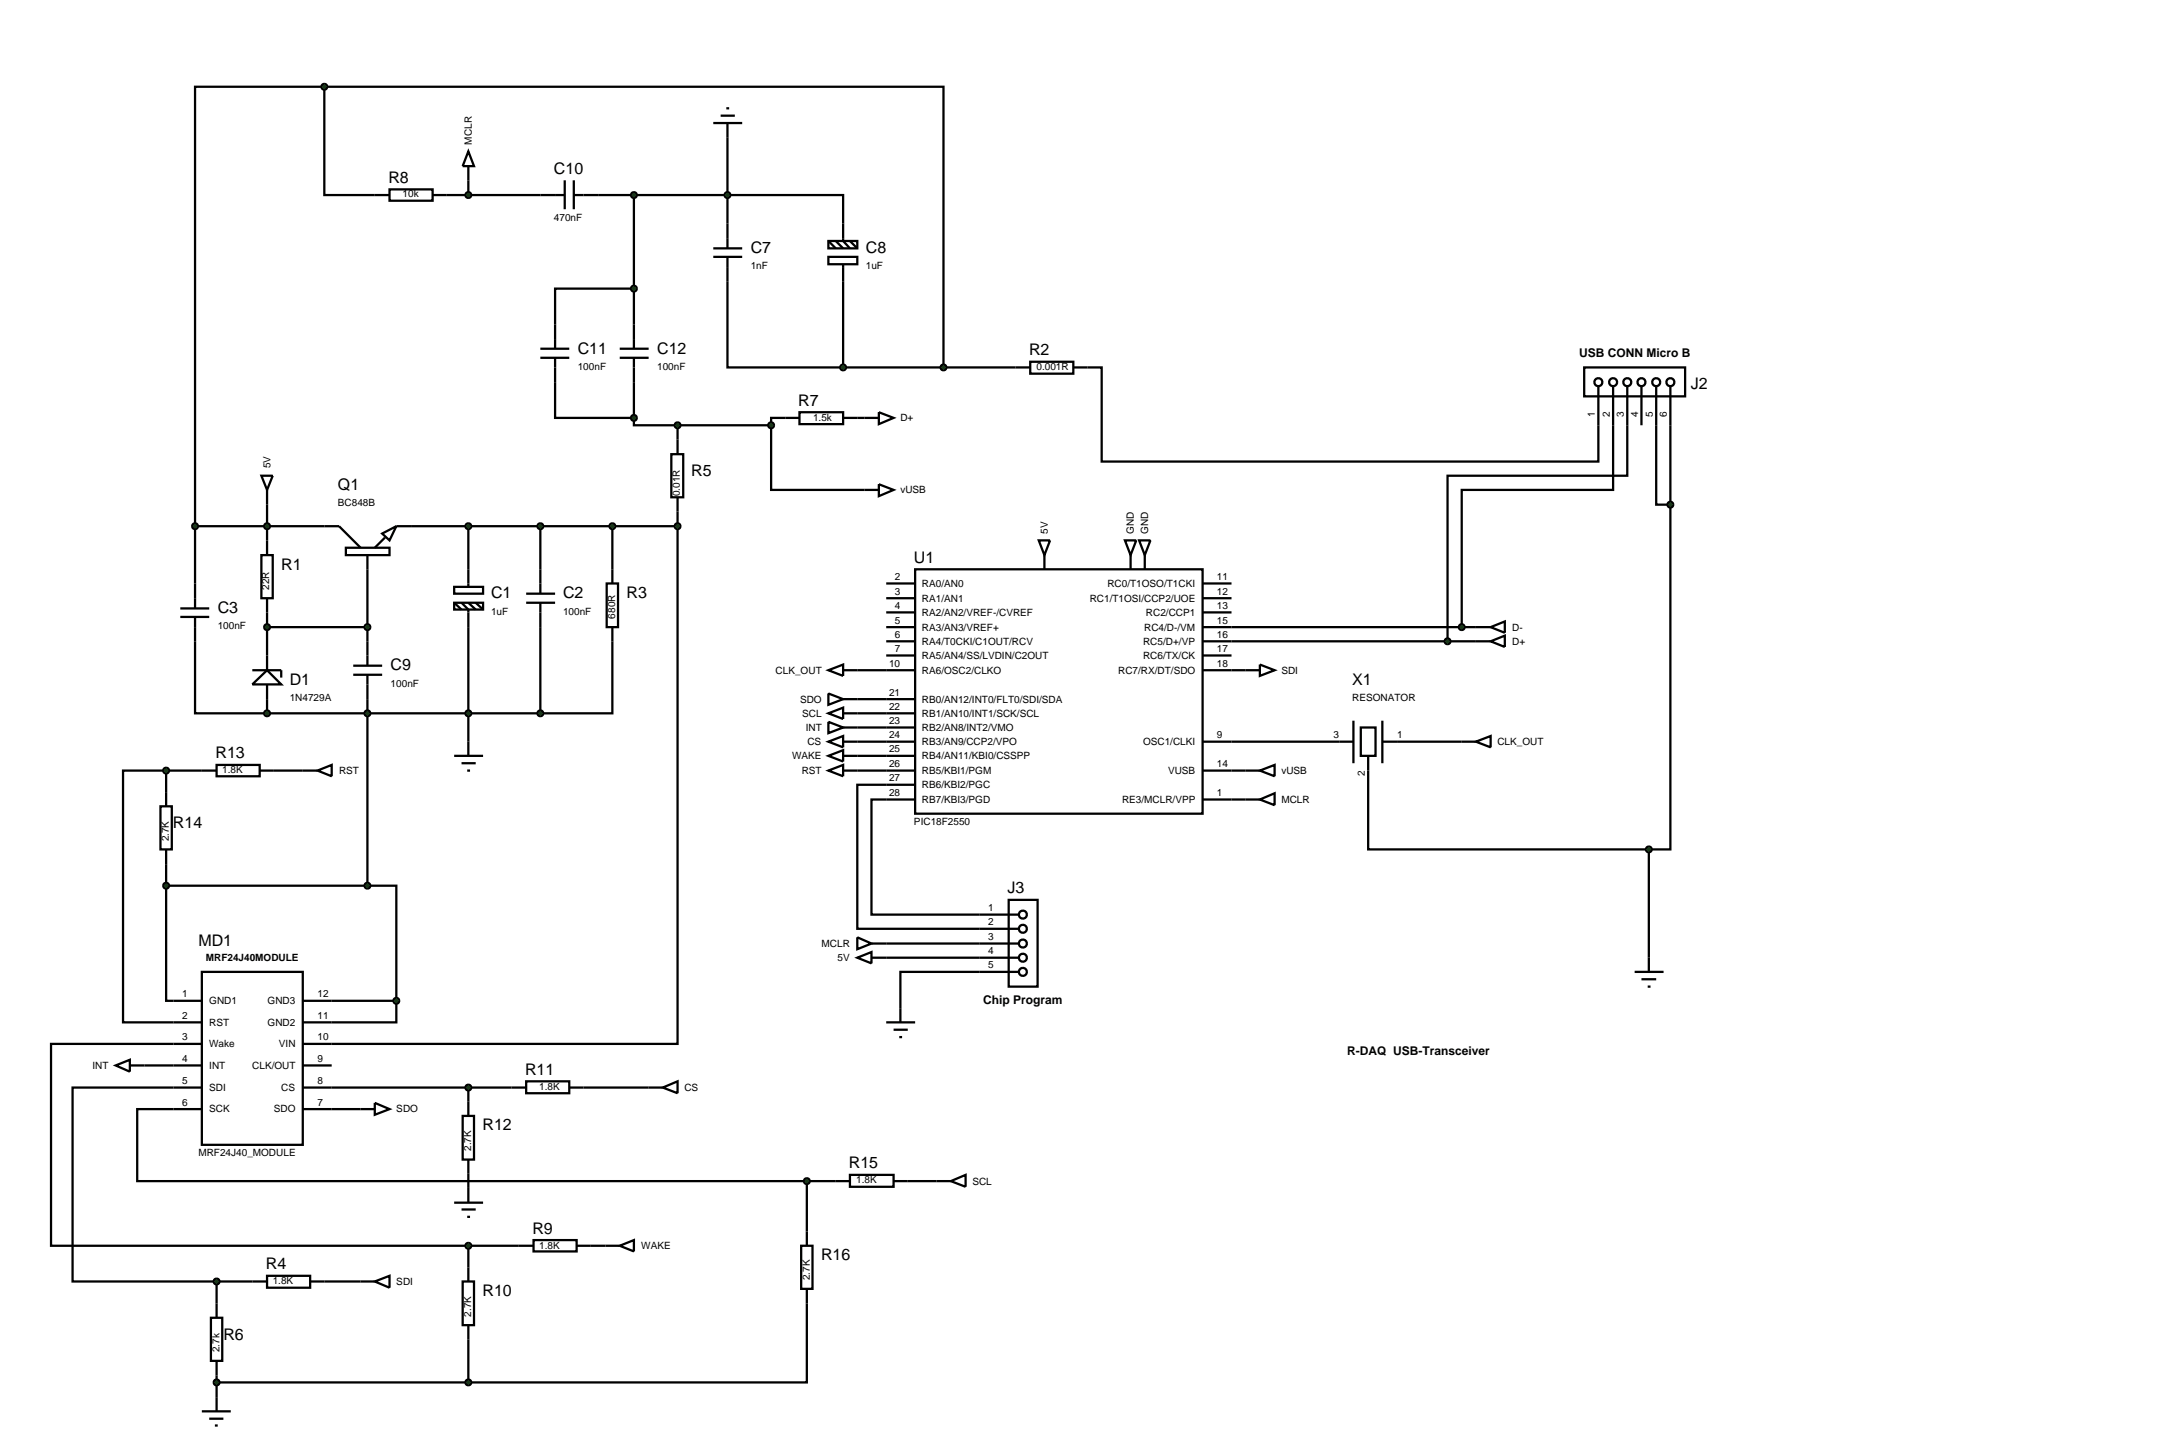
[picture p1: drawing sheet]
<svg xmlns="http://www.w3.org/2000/svg" width="384mm" height="257mm" viewBox="0 0 384 257" stroke-linecap="round" stroke-linejoin="round" font-family="sans-serif">
<g fill="none" stroke="#000" stroke-width=".4">
<path d="M57.2 15.3h109.2v49.5M57.2 15.3v19.1h8.9M57.2 15.3h-22.8v77.5M78.8 34.4h16.5M82.6 31.8v2.6M105.5 34.4h43.2v5M111.8 34.4v22.8M128.3 24.2v15.2M111.8 50.9h-13.9v6.3M128.3 49.6v15.2h20.4M148.7 49.6v15.2M97.9 67.4v6.3h13.9"/>
<path d="M111.8 73.7v1.3h7.7M111.8 67.4v6.3M119.5 75v2.5M119.5 75h16.5M136 75v11.4h16.5M138.5 73.7h-2.5v1.3M148.7 64.8h30.4M151.2 73.7h1.3M191.8 64.8h2.5v16.6h87.6v-6.4M284.5 75v11.4h-26.7v24.2M287 75v8.9h-31.7v29.2M292.1 75v14h2.5"/>
<path d="M294.6 75v14M34.4 92.8h22.8M34.4 92.8v10.1M47.1 89v6.3M72.5 92.8h47M82.6 92.8v7.6M95.3 92.8v7.6M108 92.8v7.6M119.5 92.8v91.3h-66.1M119.5 90.2v2.6M294.6 89v60.8h-3.8M34.4 113.1v12.7h12.7"/>
<path d="M47.1 108v7.6M47.1 110.6h17.7M64.8 100.4v12.7M82.6 110.6v20.2M95.3 110.6v15.2M108 113.1v12.7h-12.7M151.2 118.2h10.2M156.3 110.6h5.1M156.3 113.1h5.1M156.3 102.9h5.1M156.3 105.5h5.1M156.3 108h5.1"/>
<path d="M156.3 115.6h5.1M161.4 100.4h50.7v43.1h-50.7zM212.1 110.6h48.2M212.1 118.2h7.6M212.1 113.1h48.2M212.1 102.9h5.1M212.1 105.5h5.1M212.1 108h5.1M212.1 115.6h5.1M29.3 135.9h-7.6v44.4h13.9M29.3 135.9h6.3M29.3 135.9v3.8"/>
<path d="M47.1 123.3v2.5M47.1 125.8h48.2M48.3 135.9h5.1M64.8 123.3v32.9M151.2 125.8h10.2M151.2 128.3h10.2M151.2 133.3h10.2M151.2 135.9h10.2M151.2 130.8h10.2M151.2 123.3h10.2M161.4 138.4h-10.2v25.4h21.6M212.1 135.9h7.6"/>
<path d="M212.1 130.8h24.1M241.3 135.9v13.9h49.5M246.4 130.8h11.4M29.3 156.2v20.3h6.3M29.3 156.2h35.5M29.3 152.4v3.8M64.8 156.2h5.1v20.3M161.4 141h-7.7v20.3h19.1M212.1 141h7.6M290.8 149.8v21.6M35.6 171.4h17.8v30.5h-17.8zM53.4 176.5h16.5"/>
<path d="M69.9 176.5v3.8h-16.5M156.3 166.4h16.5M156.3 168.9h16.5M172.8 171.4h-14v6.4M288.3 171.4h5.1M289.5 172.7h2.6M290.6 174h.5M25.5 187.9h10.1M35.6 191.8h-22.8v34.2h25.4M35.6 184.1h-26.6v35.6h73.6M35.6 195.6h-11.4v12.7h118.1M53.4 187.9h5.1"/>
<path d="M53.4 195.6h10.2M53.4 191.8h36.8M82.6 191.8v2.5M102.9 191.8h11.5M82.6 207v2.5M82.6 219.7v3.8M82.6 219.7h8.9M104.2 219.7h2.6M142.3 208.3v8.9M142.3 208.3h5.1M160.1 208.3h5.1M38.2 226h6.3"/>
<path d="M38.2 226v3.9M57.2 226h6.4M82.6 236.2v7.6M142.3 229.9v13.9h-59.7M38.2 242.6v3.8M38.2 243.8h44.4"/>
</g>
<path d="M69.5 176.2l.4-.2-.5 .5zM69.9 176l.4 .2 .1 .3zM69.9 177l.5-.5-.2 .4zM69.4 176.5l.5 .5-.3-.1z" fill="#004000" stroke="#000" stroke-width=".4"/>
<path d="M69.4 176.5l.5-.5 .5 .5-.5 .5z" fill="#004000"/>
<g fill="none" stroke="#000" stroke-width=".4">
<path d="M46.1 97.9h2v7.6h-2zM47.1 95.3v2.6M57.2 92.8h2.6l3.8 3.8M61 96.6h7.7v1.3h-7.7zM64.8 97.9v2.5M67.4 94.1l2.5-1.3-1.2 2.5zM67.9 94.8l-1.8 1.8M69.9 92.8h2.6M44.5 118.2h5.1v1.3M47.1 105.5v2.5M47.1 115.6v2.6M80.1 103.5h5.1v1.2h-5.1z"/>
<path d="M80.1 106.3h5.1v1.2h-5.1zM80.1 106.3l1.3 1.2M81.4 106.3l1.2 1.2v3.1M82.6 100.4v3.1M82.6 106.3l1.3 1.2M83.9 106.3l1.3 1.2M44.5 120.7l2.6-2.5 2.5 2.5zM47.1 120.7v2.6M80.1 133.3h5.1M81.4 134.6h2.5M82.4 135.9h.5M82.6 130.8v2.5"/>
</g>
<path d="M82.2 125.5l.4-.2-.5 .5zM82.6 125.3l.4 .2 .1 .3zM83.1 125.8l-.1 .3-.4 .2zM82.1 125.8l.5 .5-.4-.2z" fill="#004000" stroke="#000" stroke-width=".4"/>
<path d="M82.1 125.8l.5-.5 .5 .5-.5 .5z" fill="#004000"/>
<path d="M92.8 106.3h5.1M92.8 104.7h5.1M95.3 100.4v4.3M95.3 106.3v4.3" fill="none" stroke="#000" stroke-width=".4"/>
<path d="M82.2 92.5l.4-.2-.5 .5zM82.6 92.3l.4 .2 .1 .3zM82.6 93.3l.5-.5-.1 .3zM82.1 92.8l.5 .5-.3-.1z" fill="#004000" stroke="#000" stroke-width=".4"/>
<path d="M82.1 92.8l.5-.5 .5 .5-.5 .5z" fill="#004000"/>
<path d="M31.8 108.8h5.1M31.8 107.3h5.1M34.4 102.9v4.4M34.4 108.8v4.3" fill="none" stroke="#000" stroke-width=".4"/>
<g fill="#004000" stroke="#000" stroke-width=".4">
<path d="M46.7 92.5l.4-.2-.5 .5zM47.1 92.3l.4 .2 .1 .3zM47.1 93.3l.5-.5-.1 .3zM46.6 92.8l.5 .5-.3-.1z"/>
<path d="M34 92.5l.4-.2-.5 .5zM34.4 92.3l.4 .2 .1 .3zM34.4 93.3l.5-.5-.1 .3zM33.9 92.8l.5 .5-.3-.1z"/>
<path d="M46.7 125.5l.4-.2-.5 .5zM47.1 125.3l.4 .2 .1 .3zM47.6 125.8l-.1 .3-.4 .2zM46.6 125.8l.5 .5-.4-.2z"/>
</g>
<g fill="#004000">
<path d="M46.6 92.8l.5-.5 .5 .5-.5 .5z"/>
<path d="M33.9 92.8l.5-.5 .5 .5-.5 .5z"/>
<path d="M46.6 125.8l.5-.5 .5 .5-.5 .5z"/>
</g>
<g fill="none" stroke="#000" stroke-width=".4">
<path d="M128.1 19.1h.5M125.8 21.7h5.1M127.1 20.4h2.5M128.3 21.7v2.5M128.3 39.4v4.4M148.7 39.4v3.1l1.2 1.3M125.8 43.8h5.1M125.8 45.3h5.1M128.3 45.3v4.3M146.1 45.3h5.1v1.3h-5.1zM146.1 42.5h5.1v1.3h-5.1zM146.1 42.5l1.3 1.3"/>
<path d="M147.4 42.5l1.3 1.3M148.7 46.6v3M149.9 42.5l1.3 1.3M179.1 64.8h2.6M181.7 63.8h7.6v2.1h-7.6zM189.3 64.8h2.5"/>
</g>
<path d="M128 34l.3-.1-.5 .5zM128.3 33.9l.4 .2 .1 .3zM128.3 34.9l.5-.5-.2 .4zM127.8 34.4l.5 .5-.3-.1z" fill="#004000" stroke="#000" stroke-width=".4"/>
<path d="M128.3 33.9l.5 .5-.5 .5-.5-.5z" fill="#004000"/>
<path d="M107 102.9h2v7.7h-2zM108 100.4v2.5M108 110.6v2.5" fill="none" stroke="#000" stroke-width=".4"/>
<g fill="#004000" stroke="#000" stroke-width=".4">
<path d="M94.9 92.5l.4-.2-.5 .5zM95.3 92.3l.4 .2 .1 .3zM95.3 93.3l.5-.5-.1 .3zM94.8 92.8l.5 .5-.3-.1z"/>
<path d="M94.9 125.5l.4-.2-.5 .5zM95.3 125.3l.4 .2 .1 .3zM95.8 125.8l-.1 .3-.4 .2zM94.8 125.8l.5 .5-.4-.2z"/>
</g>
<g fill="#004000">
<path d="M94.8 92.8l.5-.5 .5 .5-.5 .5z"/>
<path d="M94.8 125.8l.5-.5 .5 .5-.5 .5z"/>
</g>
<path d="M62.3 119h5.1M62.3 117.4h5.1M64.8 113.1v4.3M64.8 119v4.3" fill="none" stroke="#000" stroke-width=".4"/>
<g fill="#004000" stroke="#000" stroke-width=".4">
<path d="M64.4 125.5l.4-.2-.5 .5zM64.8 125.3l.4 .2 .1 .3zM65.3 125.8l-.1 .3-.4 .2zM64.3 125.8l.5 .5-.4-.2z"/>
<path d="M46.7 110.3l.4-.2-.5 .5zM47.1 110.1l.4 .2 .1 .3zM47.1 111.1l.5-.5-.1 .3zM46.6 110.6l.5 .5-.3-.1z"/>
<path d="M64.5 110.2l.3-.1-.5 .5zM64.8 110.1l.4 .2 .1 .3zM64.8 111.1l.5-.5-.1 .3zM64.3 110.6l.5 .5-.4-.2z"/>
<path d="M64.5 155.8l.3-.1-.5 .5zM64.8 155.7l.4 .2 .1 .3zM64.8 156.7l.5-.5-.1 .3zM64.3 156.2l.5 .5-.4-.2z"/>
</g>
<g fill="#004000">
<path d="M64.3 125.8l.5-.5 .5 .5-.5 .5z"/>
<path d="M46.6 110.6l.5-.5 .5 .5-.5 .5z"/>
<path d="M64.8 110.1l.5 .5-.5 .5-.5-.5z"/>
<path d="M64.8 155.7l.5 .5-.5 .5-.5-.5z"/>
</g>
<path d="M146.1 127.3l2.6 1-2.6 1zM146.1 133.3l2.6-1v2zM146.1 135.9l2.6-1v2zM148.7 128.3h2.5M148.7 133.3h2.5M148.7 135.9h2.5M20.4 187.9l2.5-1v2.1zM22.9 187.9h2.6M114.4 191.8h2.5M116.9 191.8l2.6-1.1v2.1zM63.6 226h2.5M66.1 226l2.6-1v2.1z" fill="none" stroke="#000" stroke-width=".4"/>
<path d="M107.6 92.5l.4-.2-.5 .5zM108 92.3l.4 .2 .1 .3zM108.5 92.8l-.1 .3-.4 .2zM107.5 92.8l.5 .5-.3-.1z" fill="#004000" stroke="#000" stroke-width=".4"/>
<path d="M107.5 92.8l.5-.5 .5 .5-.5 .5z" fill="#004000"/>
<g fill="none" stroke="#000" stroke-width=".4">
<path d="M66.1 34.4h2.6M68.7 33.4h7.6v2h-7.6zM76.3 34.4h2.5M82.6 26.7l1 2.6h-2zM82.6 29.3v2.5M95.3 34.4h4.3M99.6 31.8v5.1M101.2 34.4h4.3M101.2 31.8v5.1M138.5 73.7h2.5M141 72.7h7.7v2.1h-7.7zM148.7 73.7h2.5"/>
<path d="M152.5 73.7h2.5M155 72.7l2.6 1-2.6 1.1zM152.5 86.4h2.5M155 85.4l2.6 1-2.6 1.1zM146.1 118.2l2.6-1v2zM148.7 118.2h2.5M219.7 118.2h2.5M222.2 117.2l2.6 1-2.6 1zM260.3 113.1h2.6M262.9 113.1l2.5-1v2zM146.1 130.8l2.6-1v2zM148.7 130.8h2.5"/>
<path d="M236.2 130.8h2.5M238.7 127.1v7.5M240 128.3h2.6v5h-2.6zM241.3 133.3v2.6M243.8 130.8h2.6M243.8 127.1v7.5M257.8 130.8h2.5M260.3 130.8l2.6-1v2zM219.7 141h2.5M222.2 141l2.6-1.1v2.1zM63.6 195.6h2.5M66.1 194.5l2.6 1.1-2.6 1z"/>
</g>
<path d="M254.9 112.8l.4-.2-.5 .5zM255.3 112.6l.4 .2 .1 .3zM255.8 113.1l-.1 .3-.4 .2zM254.8 113.1l.5 .5-.4-.2z" fill="#004000" stroke="#000" stroke-width=".4"/>
<path d="M254.8 113.1l.5-.5 .5 .5-.5 .5z" fill="#004000"/>
<path d="M119.5 77.5v2.6M118.4 80.1h2.1v7.6h-2.1zM119.5 87.7v2.5" fill="none" stroke="#000" stroke-width=".4"/>
<path d="M119.1 92.5l.4-.2-.5 .5zM119.5 92.3l.3 .1 .2 .4zM119.5 93.3l.5-.5-.2 .4zM119 92.8l.5 .5-.4-.2z" fill="#004000" stroke="#000" stroke-width=".4"/>
<path d="M119 92.8l.5-.5 .5 .5-.5 .5z" fill="#004000"/>
<path d="M97.9 57.2v4.3M111.8 57.2v4.3M95.3 63.1h5.1M95.3 61.5h5.1M97.9 63.1v4.3M109.3 63.1h5.1M109.3 61.5h5.1M111.8 63.1v4.3" fill="none" stroke="#000" stroke-width=".4"/>
<g fill="#004000" stroke="#000" stroke-width=".4">
<path d="M111.5 50.5l.3-.1-.5 .5zM111.8 50.4l.3 .1 .2 .4zM111.8 51.4l.5-.5-.2 .4zM111.3 50.9l.5 .5-.4-.2z"/>
<path d="M111.5 34l.3-.1-.5 .5zM111.8 33.9l.3 .1 .2 .4zM111.8 34.9l.5-.5-.2 .4zM111.3 34.4l.5 .5-.3-.1z"/>
<path d="M82.3 34l.3-.1-.5 .5zM82.6 33.9l.4 .2 .1 .3zM82.6 34.9l.5-.5-.2 .4zM82.1 34.4l.5 .5-.3-.1z"/>
<path d="M119.2 74.6l.3-.1-.5 .5zM119.5 74.5l.3 .1 .2 .4zM120 75l-.2 .4-.3 .1zM119 75l.5 .5-.4-.2z"/>
<path d="M111.5 73.3l.3-.1-.5 .5zM111.8 73.2l.3 .1 .2 .4zM111.8 74.2l.5-.5-.2 .4zM111.3 73.7l.5 .5-.4-.2z"/>
</g>
<g fill="#004000">
<path d="M111.8 50.4l.5 .5-.5 .5-.5-.5z"/>
<path d="M111.8 33.9l.5 .5-.5 .5-.5-.5z"/>
<path d="M82.6 33.9l.5 .5-.5 .5-.5-.5z"/>
<path d="M119.5 74.5l.5 .5-.5 .5-.5-.5z"/>
<path d="M111.8 73.2l.5 .5-.5 .5-.5-.5z"/>
</g>
<path d="M219.7 135.9h2.5M222.2 135.9l2.6-1v2z" fill="none" stroke="#000" stroke-width=".4"/>
<g fill="#004000" stroke="#000" stroke-width=".4">
<path d="M135.6 74.7l.4-.2-.5 .5zM136 74.5l.3 .1 .2 .4zM136.5 75l-.1 .3-.4 .2zM135.5 75l.5 .5-.3-.1z"/>
<path d="M148.3 64.5l.4-.2-.5 .5zM148.7 64.3l.3 .1 .2 .4zM149.2 64.8l-.2 .4-.3 .1zM148.2 64.8l.5 .5-.3-.1z"/>
<path d="M166.1 64.4l.3-.1-.5 .5zM166.4 64.3l.3 .1 .2 .4zM166.4 65.3l.5-.5-.2 .4zM165.9 64.8l.5 .5-.3-.1z"/>
<path d="M290.4 149.5l.4-.2-.5 .5zM290.8 149.3l.4 .2 .1 .3zM291.3 149.8l-.1 .3-.4 .2zM290.3 149.8l.5 .5-.3-.1z"/>
</g>
<g fill="#004000">
<path d="M135.5 75l.5-.5 .5 .5-.5 .5z"/>
<path d="M148.2 64.8l.5-.5 .5 .5-.5 .5z"/>
<path d="M165.9 64.8l.5-.5 .5 .5-.5 .5z"/>
<path d="M290.8 149.3l.5 .5-.5 .5-.5-.5z"/>
</g>
<g fill="none" stroke="#000" stroke-width=".4">
<path d="M260.3 110.6h2.6M262.9 110.6l2.5-1v2zM177.9 158.7h5.1v15.3h-5.1zM151.2 165.3l2.5 1.1-2.5 1zM153.7 166.4h2.6M158.8 177.8v2.5M172.8 166.4h6.9M172.8 161.3h6.9M172.8 163.8h6.9M172.8 168.9h6.9M172.8 171.4h6.9M156.3 180.3h5.1"/>
<path d="M157.6 181.6h2.5M158.6 182.9h.5"/>
<circle cx="180.4" cy="163.8" r=".7"/>
<circle cx="180.4" cy="171.4" r=".7"/>
<circle cx="180.4" cy="166.4" r=".7"/>
<circle cx="180.4" cy="168.9" r=".7"/>
<circle cx="180.4" cy="161.3" r=".7"/>
</g>
<path d="M257.5 110.2l.3-.1-.5 .5zM257.8 110.1l.4 .2 .1 .3zM257.8 111.1l.5-.5-.1 .3zM257.3 110.6l.5 .5-.3-.1z" fill="#004000" stroke="#000" stroke-width=".4"/>
<path d="M257.8 110.1l.5 .5-.5 .5-.5-.5z" fill="#004000"/>
<g fill="none" stroke="#000" stroke-width=".4">
<path d="M146.1 122.3l2.6 1-2.6 1zM148.7 123.3h2.5M81.6 196.8h2v7.7h-2zM82.6 194.3v2.5M90.2 191.8h2.6M92.8 190.7h7.6v2.1h-7.6zM100.4 191.8h2.5M82.6 204.5v2.5M91.5 219.7h2.6M94.1 218.7h7.6v2h-7.6zM101.7 219.7h2.5M37.2 232.4h2v7.6h-2z"/>
<path d="M38.2 229.9v2.5M44.5 226h2.6M47.1 225h7.6v2.1h-7.6zM54.7 226h2.5M81.6 226h2v7.7h-2zM82.6 223.5v2.5M82.6 233.7v2.5M35.6 248.9h5.1M36.9 250.2h2.5M37.9 251.4h.5M38.2 240v2.6M38.2 246.4v2.5"/>
</g>
<path d="M37.9 243.4l.3-.1-.5 .5zM38.2 243.3l.3 .1 .2 .4zM38.2 244.3l.5-.5-.2 .4zM37.7 243.8l.5 .5-.4-.2z" fill="#004000" stroke="#000" stroke-width=".4"/>
<path d="M38.2 243.3l.5 .5-.5 .5-.5-.5z" fill="#004000"/>
<path d="M80.1 212.1h5.1M81.4 213.3h2.5M82.4 214.6h.5M82.6 209.5v2.6" fill="none" stroke="#000" stroke-width=".4"/>
<g fill="#004000" stroke="#000" stroke-width=".4">
<path d="M37.8 225.7l.4-.2-.5 .5zM38.2 225.5l.4 .2 .1 .3zM38.2 226.5l.5-.5-.2 .4zM37.7 226l.5 .5-.3-.1z"/>
<path d="M82.3 219.3l.3-.1-.5 .5zM82.6 219.2l.4 .2 .1 .3zM82.6 220.2l.5-.5-.2 .4zM82.1 219.7l.5 .5-.3-.1z"/>
<path d="M82.2 191.5l.4-.2-.5 .5zM82.6 191.3l.4 .2 .1 .3zM82.6 192.3l.5-.5-.2 .4zM82.1 191.8l.5 .5-.3-.1z"/>
</g>
<g fill="#004000">
<path d="M37.7 226l.5-.5 .5 .5-.5 .5z"/>
<path d="M82.1 219.7l.5-.5 .5 .5-.5 .5z"/>
<path d="M82.1 191.8l.5-.5 .5 .5-.5 .5z"/>
</g>
<path d="M29.3 139.7v2.5M35.6 135.9h2.6M38.2 134.9h7.6v2h-7.6zM45.8 135.9h2.5M28.3 142.2h2v7.6h-2zM29.3 149.8v2.6" fill="none" stroke="#000" stroke-width=".4"/>
<g fill="#004000" stroke="#000" stroke-width=".4">
<path d="M29 155.8l.3-.1-.5 .5zM29.3 155.7l.3 .1 .2 .4zM29.3 156.7l.5-.5-.2 .4zM28.8 156.2l.5 .5-.4-.2z"/>
<path d="M28.9 135.6l.4-.2-.5 .5zM29.3 135.4l.3 .1 .2 .4zM29.8 135.9l-.2 .4-.3 .1zM28.8 135.9l.5 .5-.4-.2z"/>
<path d="M56.8 15l.4-.2-.5 .5zM57.2 14.8l.3 .1 .2 .4zM57.2 15.8l.5-.5-.2 .4zM56.7 15.3l.5 .5-.3-.1z"/>
</g>
<g fill="#004000">
<path d="M29.3 155.7l.5 .5-.5 .5-.5-.5z"/>
<path d="M28.8 135.9l.5-.5 .5 .5-.5 .5z"/>
<path d="M56.7 15.3l.5-.5 .5 .5-.5 .5z"/>
</g>
<g fill="none" stroke="#000" stroke-width=".4">
<path d="M279.4 64.8h17.8v5.1h-17.8zM281.9 68.2v6.8M284.5 68.2v6.8M287 68.2v6.8M289.5 68.2v6.8M292.1 68.2v6.8M294.6 68.2v6.8M141.3 219.7h2v7.6h-2zM142.3 217.2v2.5M147.4 208.3h2.5M149.9 207.2h7.7v2.1h-7.7zM157.6 208.3h2.5"/>
<path d="M142.3 227.3v2.6"/>
<circle cx="281.9" cy="67.4" r=".7"/>
<circle cx="284.5" cy="67.4" r=".7"/>
<circle cx="287" cy="67.4" r=".7"/>
<circle cx="289.5" cy="67.4" r=".7"/>
<circle cx="292.1" cy="67.4" r=".7"/>
<circle cx="294.6" cy="67.4" r=".7"/>
</g>
<g fill="#004000" stroke="#000" stroke-width=".4">
<path d="M82.3 243.4l.3-.1-.5 .5zM82.6 243.3l.4 .2 .1 .3zM82.6 244.3l.5-.5-.1 .3zM82.1 243.8l.5 .5-.3-.1z"/>
<path d="M142 207.9l.3-.1-.5 .5zM142.3 207.8l.4 .2 .1 .3zM142.8 208.3l-.2 .4-.3 .1zM141.8 208.3l.5 .5-.3-.1z"/>
</g>
<g fill="#004000">
<path d="M82.1 243.8l.5-.5 .5 .5-.5 .5z"/>
<path d="M142.3 207.8l.5 .5-.5 .5-.5-.5z"/>
</g>
<g fill="none" stroke="#000" stroke-width=".4">
<path d="M46.1 83.9h2l-1 2.5zM47.1 86.4v2.6M183.2 95.3h2l-1 2.6zM184.2 97.9v2.5M198.4 95.3h2l-1 2.6zM199.4 97.9v2.5M200.9 95.3h2l-1 2.6zM201.9 97.9v2.5M53.4 135.9h2.6M56 135.9l2.5-1v2zM146.1 125.8l2.6-1v2zM148.7 125.8h2.5"/>
<path d="M151.2 168.9l2.5-1v2zM153.7 168.9h2.6M106.8 219.7h2.5M109.3 219.7l2.5-1v2zM165.2 208.3h2.5M167.7 208.3l2.6-1.1v2.1z"/>
</g>
<path d="M294.2 88.7l.4-.2-.5 .5zM294.6 88.5l.4 .2 .1 .3zM295.1 89l-.1 .3-.4 .2zM294.1 89l.5 .5-.4-.2z" fill="#004000" stroke="#000" stroke-width=".4"/>
<path d="M294.1 89l.5-.5 .5 .5-.5 .5z" fill="#004000"/>
<g font-size="2.8">
<text x="68.5" y="32.3">R8</text>
<text x="97.7" y="30.7">C10</text>
<text x="132.4" y="44.6">C7</text>
<text x="152.7" y="44.6">C8</text>
<text x="101.9" y="62.4">C11</text>
<text x="115.9" y="62.4">C12</text>
<text x="181.5" y="62.7">R2</text>
<text x="140.8" y="71.6">R7</text>
<text x="298.2" y="68.7">J2</text>
<text x="121.9" y="84">R5</text>
<text x="59.6" y="86.5">Q1</text>
<text x="49.6" y="100.5">R1</text>
<text x="161.2" y="99.3">U1</text>
<text x="86.6" y="105.5">C1</text>
<text x="99.3" y="105.5">C2</text>
<text x="110.5" y="105.5">R3</text>
<text x="38.4" y="108.1">C3</text>
<text x="68.9" y="118.2">C9</text>
<text x="51.1" y="120.8">D1</text>
<text x="238.5" y="120.8">X1</text>
<text x="38" y="133.8">R13</text>
<text x="30.5" y="146.1">R14</text>
<text x="177.7" y="157.6">J3</text>
<text x="35" y="166.8">MD1</text>
<text x="92.6" y="189.6">R11</text>
<text x="85.1" y="199.4">R12</text>
<text x="149.7" y="206.1">R15</text>
<text x="93.9" y="217.6">R9</text>
<text x="46.9" y="223.9">R4</text>
<text x="144.8" y="222.3">R16</text>
<text x="85.1" y="228.6">R10</text>
<text x="39.4" y="236.3">R6</text>
</g>
<g font-size="2.1">
<text x="278.5" y="62.9">USB CONN Micro B</text>
<text x="173.4" y="177.1">Chip Program</text>
<text x="237.6" y="186">R-DAQ USB-Transceiver</text>
</g>
<g font-size="1.8">
<text x="83.2" y="25.5" transform="rotate(-90 83.2 25.5)">MCLR</text>
<text x="71" y="34.8">10k</text>
<text x="97.7" y="38.9">470nF</text>
<text x="132.4" y="47.4">1nF</text>
<text x="152.7" y="47.4">1uF</text>
<text x="101.9" y="65.2">100nF</text>
<text x="115.9" y="65.2">100nF</text>
<text x="182.8" y="65.3">0.001R</text>
<text x="143.4" y="74.2">1.5k</text>
<text x="158.8" y="74.3">D+</text>
<text x="281.3" y="73.5" transform="rotate(-90 281.3 73.5)">1</text>
<text x="283.9" y="73.5" transform="rotate(-90 283.9 73.5)">2</text>
<text x="286.4" y="73.5" transform="rotate(-90 286.4 73.5)">3</text>
<text x="288.9" y="73.5" transform="rotate(-90 288.9 73.5)">4</text>
<text x="291.5" y="73.5" transform="rotate(-90 291.5 73.5)">5</text>
<text x="294" y="73.5" transform="rotate(-90 294 73.5)">6</text>
<text x="47.7" y="82.6" transform="rotate(-90 47.7 82.6)">5V</text>
<text x="59.6" y="89.3">BC848B</text>
<text x="119.9" y="87.5" transform="rotate(-90 119.9 87.5)">0.01R</text>
<text x="158.8" y="87">vUSB</text>
<text x="184.8" y="94.1" transform="rotate(-90 184.8 94.1)">5V</text>
<text x="200" y="94.1" transform="rotate(-90 200 94.1)">GND</text>
<text x="202.5" y="94.1" transform="rotate(-90 202.5 94.1)">GND</text>
<text x="47.5" y="104" transform="rotate(-90 47.5 104)">22R</text>
<text x="157.8" y="102.3">2</text>
<text x="157.8" y="104.9">3</text>
<text x="157.8" y="107.4">4</text>
<text x="162.6" y="103.5">RA0/AN0</text>
<text x="162.6" y="106.1">RA1/AN1</text>
<text x="192.2" y="106.1">RC1/T1OSI/CCP2/UOE</text>
<text x="195.3" y="103.5">RC0/T1OSO/T1CKI</text>
<text x="214.6" y="102.3">11</text>
<text x="214.6" y="104.9">12</text>
<text x="214.6" y="107.4">13</text>
<text x="38.4" y="110.9">100nF</text>
<text x="86.6" y="108.4">1uF</text>
<text x="99.3" y="108.4">100nF</text>
<text x="108.5" y="109.1" transform="rotate(-90 108.5 109.1)">680R</text>
<text x="157.8" y="110">5</text>
<text x="157.8" y="112.5">6</text>
<text x="162.6" y="108.6">RA2/AN2/VREF-/CVREF</text>
<text x="162.6" y="111.2">RA3/AN3/VREF+</text>
<text x="162.6" y="113.7">RA4/T0CKI/C1OUT/RCV</text>
<text x="201.6" y="113.7">RC5/D+/VP</text>
<text x="201.8" y="111.2">RC4/D-/VM</text>
<text x="202.1" y="108.6">RC2/CCP1</text>
<text x="214.6" y="110">15</text>
<text x="214.6" y="112.5">16</text>
<text x="266.7" y="113.7">D+</text>
<text x="266.7" y="111.2">D-</text>
<text x="136.8" y="118.8">CLK_OUT</text>
<text x="156.8" y="117.6">10</text>
<text x="157.8" y="115">7</text>
<text x="162.6" y="116.2">RA5/AN4/SS/LVDIN/C2OUT</text>
<text x="162.6" y="118.8">RA6/OSC2/CLKO</text>
<text x="197.2" y="118.8">RC7/RX/DT/SDO</text>
<text x="201.6" y="116.2">RC6/TX/CK</text>
<text x="214.6" y="115">17</text>
<text x="214.6" y="117.6">18</text>
<text x="226" y="118.8">SDI</text>
<text x="51.1" y="123.6">1N4729A</text>
<text x="68.9" y="121.1">100nF</text>
<text x="141.1" y="123.9">SDO</text>
<text x="156.8" y="122.7">21</text>
<text x="156.8" y="125.2">22</text>
<text x="162.6" y="123.9">RB0/AN12/INT0/FLT0/SDI/SDA</text>
<text x="238.5" y="123.6">RESONATOR</text>
<text x="141.5" y="126.4">SCL</text>
<text x="142.1" y="128.9">INT</text>
<text x="142.4" y="131.4">CS</text>
<text x="156.8" y="127.7">23</text>
<text x="156.8" y="130.2">24</text>
<text x="162.6" y="126.4">RB1/AN10/INT1/SCK/SCL</text>
<text x="162.6" y="128.9">RB2/AN8/INT2/VMO</text>
<text x="162.6" y="131.4">RB3/AN9/CCP2/VPO</text>
<text x="201.6" y="131.4">OSC1/CLKI</text>
<text x="214.6" y="130.2">9</text>
<text x="235.2" y="130.2">3</text>
<text x="246.4" y="130.2">1</text>
<text x="264.1" y="131.4">CLK_OUT</text>
<text x="39.2" y="136.3">1.8K</text>
<text x="59.8" y="136.5">RST</text>
<text x="139.7" y="133.9">WAKE</text>
<text x="141.4" y="136.5">RST</text>
<text x="156.8" y="132.7">25</text>
<text x="156.8" y="135.3">26</text>
<text x="156.8" y="137.8">27</text>
<text x="162.6" y="133.9">RB4/AN11/KBI0/CSSPP</text>
<text x="162.6" y="136.5">RB5/KBI1/PGM</text>
<text x="206" y="136.5">VUSB</text>
<text x="214.6" y="135.3">14</text>
<text x="226" y="136.5">vUSB</text>
<text x="240.7" y="136.9" transform="rotate(-90 240.7 136.9)">2</text>
<text x="156.8" y="140.4">28</text>
<text x="162.6" y="139">RB6/KBI2/PGC</text>
<text x="162.6" y="141.6">RB7/KBI3/PGD</text>
<text x="197.9" y="141.6">RE3/MCLR/VPP</text>
<text x="214.6" y="140.4">1</text>
<text x="226" y="141.6">MCLR</text>
<text x="29.8" y="148.4" transform="rotate(-90 29.8 148.4)">2.7K</text>
<text x="161.2" y="145.5">PIC18F2550</text>
<text x="174.3" y="160.7">1</text>
<text x="144.9" y="167">MCLR</text>
<text x="174.3" y="163.2">2</text>
<text x="174.3" y="165.8">3</text>
<text x="36.3" y="169.5">MRF24J40MODULE</text>
<text x="147.7" y="169.5">5V</text>
<text x="174.3" y="168.3">4</text>
<text x="174.3" y="170.8">5</text>
<text x="32.1" y="175.9">1</text>
<text x="32.1" y="179.7">2</text>
<text x="36.9" y="177.1">GND1</text>
<text x="47.2" y="177.1">GND3</text>
<text x="56" y="179.7">11</text>
<text x="56" y="175.9">12</text>
<text x="32.1" y="183.5">3</text>
<text x="36.9" y="180.9">RST</text>
<text x="36.9" y="184.7">Wake</text>
<text x="47.2" y="180.9">GND2</text>
<text x="49.2" y="184.7">VIN</text>
<text x="56" y="183.5">10</text>
<text x="16.3" y="188.5">INT</text>
<text x="32.1" y="187.3">4</text>
<text x="32.1" y="191.2">5</text>
<text x="36.9" y="188.5">INT</text>
<text x="44.5" y="188.5">CLK/OUT</text>
<text x="56" y="191.2">8</text>
<text x="56" y="187.3">9</text>
<text x="32.1" y="195">6</text>
<text x="36.9" y="192.4">SDI</text>
<text x="36.9" y="196.2">SCK</text>
<text x="48.3" y="196.2">SDO</text>
<text x="49.6" y="192.4">CS</text>
<text x="56" y="195">7</text>
<text x="69.9" y="196.2">SDO</text>
<text x="95.1" y="192.2">1.8K</text>
<text x="120.7" y="192.4">CS</text>
<text x="35" y="203.9">MRF24J40_MODULE</text>
<text x="83.1" y="203" transform="rotate(-90 83.1 203)">2.7K</text>
<text x="151" y="208.7">1.8K</text>
<text x="171.5" y="208.9">SCL</text>
<text x="95.1" y="220.2">1.8K</text>
<text x="113.1" y="220.3">WAKE</text>
<text x="48.1" y="226.5">1.8K</text>
<text x="69.9" y="226.6">SDI</text>
<text x="142.8" y="225.8" transform="rotate(-90 142.8 225.8)">2.7K</text>
<text x="83.1" y="232.2" transform="rotate(-90 83.1 232.2)">2.7K</text>
<text x="38.7" y="238.5" transform="rotate(-90 38.7 238.5)">2.7k</text>
</g>
</svg>
